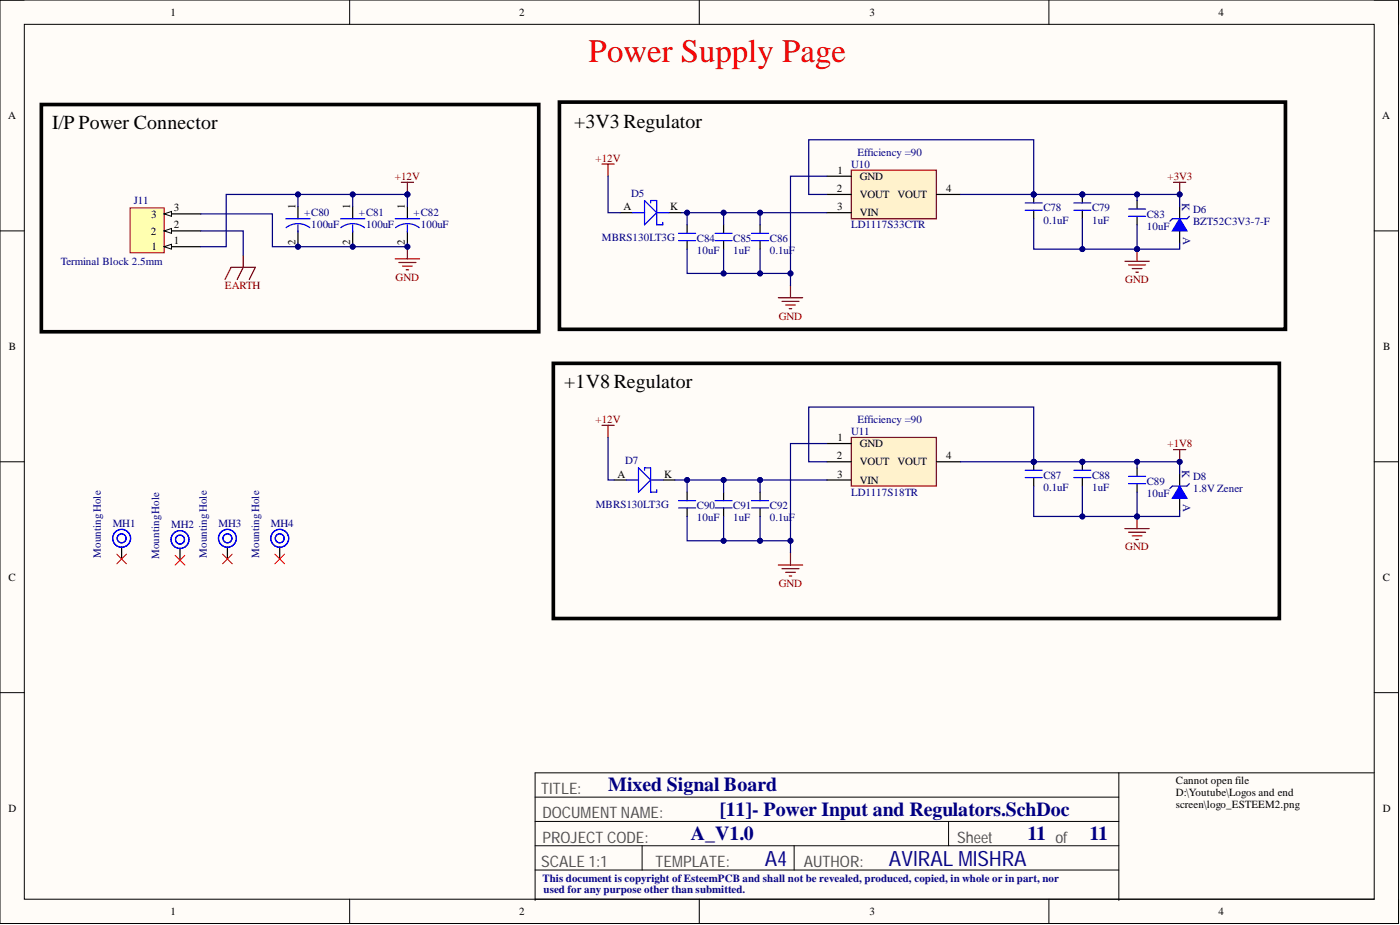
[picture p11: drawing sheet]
<svg xmlns="http://www.w3.org/2000/svg" width="292mm" height="193mm" viewBox="0 0 292 193" stroke-linecap="round" stroke-linejoin="round" font-family="sans-serif">
<path d="M0 0h291.8v192.7h-291.8z" fill-rule="evenodd" fill="#fffcf8"/>
<path d="M0 0h291.8v192.7h-291.8z" fill="none" stroke="#000" stroke-width=".21"/>
<path d="M5.1 5.1h281.6v182.5h-281.6z" fill-rule="evenodd" fill="#fffcf8"/>
<g fill="none" stroke="#000" stroke-width=".21">
<path d="M0 0h5.1M5.1 5.1h281.6v182.5h-281.6zM72.9 0v5.1M145.9 0v5.1M218.8 0v5.1M286.7 0h5.1v5.1M0 48.2h5.1M286.7 48.2h5.1M0 96.3h5.1M286.7 96.3h5.1M0 144.5h5.1M286.7 144.5h5.1"/>
<path d="M111.6 176.4h121.8M111.6 166.3h121.8M111.6 171.4h121.8M134 176.4v5.1M165.7 176.4v5.1M197.9 171.4v5M233.4 161.2v26.6M286.7 161.2h-175.1v26.6M72.9 187.6v5.1M111.6 187.6h175.1M111.6 181.5h121.8M145.9 187.6v5.1"/>
<path d="M218.8 187.6v5.1M291.8 187.6v5.1"/>
</g>
<path d="M27.1 43.4h7.2v9.3h-7.2z" fill-rule="evenodd" fill="#ffffb0"/>
<path d="M27.1 43.4h7.2v9.3h-7.2z" fill="none" stroke="#800000" stroke-width=".21"/>
<path d="M34.3 51.5h7.6" fill="none" stroke="#000" stroke-width=".25"/>
<path d="M34.3 51.5l1.5-.5v1z" fill="#f8fcff"/>
<path d="M34.3 51.5l1.5-.5v1z" fill="none" stroke="#000" stroke-width=".21"/>
<path d="M34.3 48.2h7.6" fill="none" stroke="#000" stroke-width=".25"/>
<path d="M34.3 48.2l1.5-.5v1z" fill="#f8fcff"/>
<path d="M34.3 48.2l1.5-.5v1z" fill="none" stroke="#000" stroke-width=".21"/>
<path d="M34.3 44.6h7.6" fill="none" stroke="#000" stroke-width=".25"/>
<path d="M34.3 44.6l1.5-.5v1z" fill="#f8fcff"/>
<path d="M34.3 44.6l1.5-.5v1z" fill="none" stroke="#000" stroke-width=".21"/>
<path d="M62.2 43.1v2.5M62.2 48.2v2.5M73.6 43.1v2.5M73.6 48.2v2.5M85 43.1v2.5M85 48.2v2.5" fill="none" stroke="#000" stroke-width=".25"/>
<path d="M59.6 45.6h5.1M59.7 47.5a4.1 4.1 0 0 1 4.9 0M62.2 46.9v1.5M71 45.6h5.1M71.1 47.5a4.1 4.1 0 0 1 5 0M73.6 46.9v1.5M82.5 45.6h5M82.5 47.5a4.1 4.1 0 0 1 5 0M85 46.9v1.5" fill="none" stroke="#00f" stroke-width=".25"/>
<path d="M83.7 38h2.6M85 38v2.6" fill="none" stroke="#800000" stroke-width=".25"/>
<circle cx="85" cy="40.6" r=".51" fill="#000080"/>
<circle cx="85" cy="40.6" r=".51" fill="none" stroke="#000080" stroke-width=".21"/>
<path d="M46.9 58.3l1.3-2.5h5.1l-1.3 2.5M50.7 53.2v2.6l-1.2 2.5M82.5 54h5M83.2 54.8h3.6M84 55.5h2M84.7 56.3h.6M85 51.5v2.5" fill="none" stroke="#800000" stroke-width=".25"/>
<circle cx="85" cy="51.5" r=".51" fill="#000080"/>
<circle cx="85" cy="51.5" r=".51" fill="none" stroke="#000080" stroke-width=".21"/>
<path d="M177.6 35.5h17.8v10.1h-17.8z" fill-rule="evenodd" fill="#fff2cc"/>
<path d="M125.6 34.2h2.5M126.9 34.2v2.6M177.6 35.5h17.8v10.1h-17.8zM164.9 59.6v2.5M162.4 62.1h5.1M163.2 62.9h3.5M163.9 63.6h2M164.7 64.4h.5" fill="none" stroke="#800000" stroke-width=".25"/>
<path d="M172.5 36.8h5.1M129.4 44.4h2.5M139.6 44.4h2.5M143.4 46.9v1.8M143.4 50.2v1.8M151 46.9v1.8M151 50.2v1.8M158.6 46.9v1.8M158.6 50.2v1.8M172.5 40.6h5.1M172.5 44.4h5.1M195.4 40.6h5.1" fill="none" stroke="#000" stroke-width=".25"/>
<path d="M131.9 44.4h2.6M134.5 41.8l2.5 2.6-2.5 2.5zM135.7 42.3v-.5h1.3v5.1h1.3v-.5M137 44.4h2.6M141.6 50.2h3.5M141.6 48.7h3.5M149.2 50.2h3.5M149.2 48.7h3.5M156.8 50.2h3.6M156.8 48.7h3.6" fill="none" stroke="#00f" stroke-width=".25"/>
<circle cx="215.7" cy="40.6" r=".51" fill="#000080"/>
<circle cx="215.7" cy="40.6" r=".51" fill="none" stroke="#000080" stroke-width=".21"/>
<path d="M215.7 40.6v1.7M215.7 43.9v1.7" fill="none" stroke="#000" stroke-width=".25"/>
<circle cx="215.7" cy="40.6" r=".51" fill="#000080"/>
<circle cx="215.7" cy="40.6" r=".51" fill="none" stroke="#000080" stroke-width=".21"/>
<path d="M213.9 43.9h3.6M213.9 42.3h3.6" fill="none" stroke="#00f" stroke-width=".25"/>
<circle cx="225.8" cy="40.6" r=".51" fill="#000080"/>
<circle cx="225.8" cy="40.6" r=".51" fill="none" stroke="#000080" stroke-width=".21"/>
<path d="M225.8 40.6v1.7M225.8 43.9v1.7" fill="none" stroke="#000" stroke-width=".25"/>
<circle cx="225.8" cy="40.6" r=".51" fill="#000080"/>
<circle cx="225.8" cy="40.6" r=".51" fill="none" stroke="#000080" stroke-width=".21"/>
<path d="M224 43.9h3.6M224 42.3h3.6M235.5 45.1h3.5M235.5 43.6h3.5" fill="none" stroke="#00f" stroke-width=".25"/>
<path d="M237.2 41.8v1.8M237.2 45.1v1.8" fill="none" stroke="#000" stroke-width=".25"/>
<path d="M234.7 54.5h5.1M235.5 55.3h3.5M236.2 56h2.1M237 56.8h.5M237.2 52v2.5" fill="none" stroke="#800000" stroke-width=".25"/>
<circle cx="237.2" cy="52" r=".51" fill="#000080"/>
<circle cx="237.2" cy="52" r=".51" fill="none" stroke="#000080" stroke-width=".21"/>
<path d="M246.1 43.1v2.5M246.1 48.2v2.5" fill="none" stroke="#000" stroke-width=".25"/>
<path d="M246.1 45.6l1.5 2.6h-3z" fill="#00f"/>
<path d="M244.6 45.6h3M246.1 45.6l1.5 2.6h-3z" fill="none" stroke="#00f" stroke-width=".25"/>
<path d="M244.6 45.6l-.5 .5M248.2 45.1l-.6 .5" fill="none" stroke="#0000b4" stroke-width=".25"/>
<path d="M244.9 38h2.5M246.1 38v2.6" fill="none" stroke="#800000" stroke-width=".25"/>
<circle cx="246.1" cy="40.6" r=".51" fill="#000080"/>
<circle cx="246.1" cy="40.6" r=".51" fill="none" stroke="#000080" stroke-width=".21"/>
<path d="M125.6 88.7h2.5M126.9 88.7v2.6M162.4 117.9h5.1M163.2 118.6h3.5M163.9 119.4h2M164.9 115.3v2.6M164.7 120.2h.5" fill="none" stroke="#800000" stroke-width=".25"/>
<path d="M128.1 100.1h2.6M138.3 100.1h2.5M143.4 102.7v1.7M143.4 106v1.7M151 102.7v1.7M151 106v1.7M158.6 102.7v1.7M158.6 106v1.7" fill="none" stroke="#000" stroke-width=".25"/>
<path d="M133.2 97.6l2.5 2.5-2.5 2.6zM134.5 98.1v-.5h1.2v5.1h1.3v-.5M130.7 100.1h2.5M135.7 100.1h2.6M141.6 106h3.5M141.6 104.4h3.5M149.2 106h3.5M149.2 104.4h3.5M156.8 106h3.6M156.8 104.4h3.6" fill="none" stroke="#00f" stroke-width=".25"/>
<circle cx="215.7" cy="96.3" r=".51" fill="#000080"/>
<circle cx="215.7" cy="96.3" r=".51" fill="none" stroke="#000080" stroke-width=".21"/>
<path d="M215.7 96.3v1.8M215.7 99.6v1.8" fill="none" stroke="#000" stroke-width=".25"/>
<circle cx="215.7" cy="96.3" r=".51" fill="#000080"/>
<circle cx="215.7" cy="96.3" r=".51" fill="none" stroke="#000080" stroke-width=".21"/>
<path d="M213.9 99.6h3.6M213.9 98.1h3.6" fill="none" stroke="#00f" stroke-width=".25"/>
<circle cx="225.8" cy="96.3" r=".51" fill="#000080"/>
<circle cx="225.8" cy="96.3" r=".51" fill="none" stroke="#000080" stroke-width=".21"/>
<path d="M225.8 96.3v1.8M225.8 99.6v1.8" fill="none" stroke="#000" stroke-width=".25"/>
<circle cx="225.8" cy="96.3" r=".51" fill="#000080"/>
<circle cx="225.8" cy="96.3" r=".51" fill="none" stroke="#000080" stroke-width=".21"/>
<path d="M224 99.6h3.6M224 98.1h3.6M235.5 99.4h3.5M235.5 100.9h3.5" fill="none" stroke="#00f" stroke-width=".25"/>
<path d="M237.2 97.6v1.8M237.2 100.9v1.8" fill="none" stroke="#000" stroke-width=".25"/>
<path d="M234.7 110.3h5.1M235.5 111h3.5M236.2 111.8h2.1M237 112.6h.5M237.2 107.7v2.6" fill="none" stroke="#800000" stroke-width=".25"/>
<circle cx="237.2" cy="107.7" r=".51" fill="#000080"/>
<circle cx="237.2" cy="107.7" r=".51" fill="none" stroke="#000080" stroke-width=".21"/>
<path d="M177.6 91.3h17.8v10.1h-17.8z" fill-rule="evenodd" fill="#fff2cc"/>
<path d="M177.6 91.3h17.8v10.1h-17.8zM244.9 93.8h2.5M246.1 93.8v2.5" fill="none" stroke="#800000" stroke-width=".25"/>
<path d="M172.5 92.5h5.1M172.5 96.3h5.1M195.4 96.3h5.1M172.5 100.1h5.1" fill="none" stroke="#000" stroke-width=".25"/>
<circle cx="246.1" cy="96.3" r=".51" fill="#000080"/>
<circle cx="246.1" cy="96.3" r=".51" fill="none" stroke="#000080" stroke-width=".21"/>
<path d="M8.6 21.8h103.8v47.4h-103.8zM116.7 21.3h151.5v47.4h-151.5zM115.4 75.8h151.5v53.2h-151.5z" fill="none" stroke="#000" stroke-width=".76"/>
<path d="M246.1 98.9v2.5M246.1 103.9v2.6" fill="none" stroke="#000" stroke-width=".25"/>
<path d="M246.1 101.4l1.5 2.5h-3z" fill="#00f"/>
<g fill="none" stroke="#00f" stroke-width=".25">
<path d="M244.6 101.4h3M246.1 101.4l1.5 2.5h-3z"/>
<circle cx="25.4" cy="112.3" r="1.87"/>
<circle cx="25.4" cy="112.3" r=".93"/>
<circle cx="37.6" cy="112.6" r="1.87"/>
<circle cx="37.6" cy="112.6" r=".93"/>
<circle cx="47.5" cy="112.3" r=".93"/>
<circle cx="47.5" cy="112.3" r="1.87"/>
<circle cx="58.4" cy="112.3" r="1.87"/>
<circle cx="58.4" cy="112.3" r=".93"/>
</g>
<path d="M244.6 101.4l-.5 .5M248.2 100.9l-.6 .5" fill="none" stroke="#0000b4" stroke-width=".25"/>
<path d="M25.4 114.1v2.5M37.6 114.3v2.6M47.4 114.1v2.5M58.4 114.1v2.5" fill="none" stroke="#000" stroke-width=".25"/>
<path d="M24.4 115.6l2 2M26.4 115.6l-2 2M36.5 115.9l2.1 2M38.6 115.9l-2.1 2M46.4 115.6l2.1 2M48.5 115.6l-2.1 2M57.3 115.6l2.1 2M59.4 115.6l-2.1 2" fill="none" stroke="#f00" stroke-width=".21"/>
<path d="M41.9 44.6h14.9v6.9h5.4" fill="none" stroke="#000080" stroke-width=".25"/>
<circle cx="62.2" cy="51.5" r=".51" fill="#000080"/>
<circle cx="62.2" cy="51.5" r=".51" fill="none" stroke="#000080" stroke-width=".21"/>
<path d="M41.9 48.2h8.8v5M62.2 50.7v.8h22.8v-.8" fill="none" stroke="#000080" stroke-width=".25"/>
<circle cx="85" cy="51.5" r=".51" fill="#000080"/>
<circle cx="85" cy="51.5" r=".51" fill="none" stroke="#000080" stroke-width=".21"/>
<circle cx="73.6" cy="51.5" r=".51" fill="#000080"/>
<circle cx="73.6" cy="51.5" r=".51" fill="none" stroke="#000080" stroke-width=".21"/>
<circle cx="62.2" cy="51.5" r=".51" fill="#000080"/>
<circle cx="62.2" cy="51.5" r=".51" fill="none" stroke="#000080" stroke-width=".21"/>
<path d="M126.9 36.8v7.6h2.5M126.9 91.3v8.8h1.2M140.8 100.1h2.6" fill="none" stroke="#000080" stroke-width=".25"/>
<circle cx="143.4" cy="100.1" r=".51" fill="#000080"/>
<circle cx="143.4" cy="100.1" r=".51" fill="none" stroke="#000080" stroke-width=".21"/>
<path d="M142.1 44.4h1.3" fill="none" stroke="#000080" stroke-width=".25"/>
<circle cx="143.4" cy="44.4" r=".51" fill="#000080"/>
<circle cx="143.4" cy="44.4" r=".51" fill="none" stroke="#000080" stroke-width=".21"/>
<path d="M143.4 107.7v5.1h15.2v-5.1" fill="none" stroke="#000080" stroke-width=".25"/>
<circle cx="158.6" cy="112.8" r=".51" fill="#000080"/>
<circle cx="158.6" cy="112.8" r=".51" fill="none" stroke="#000080" stroke-width=".21"/>
<circle cx="151" cy="112.8" r=".51" fill="#000080"/>
<circle cx="151" cy="112.8" r=".51" fill="none" stroke="#000080" stroke-width=".21"/>
<path d="M172.5 100.1h-29.1v2.6" fill="none" stroke="#000080" stroke-width=".25"/>
<circle cx="158.6" cy="100.1" r=".51" fill="#000080"/>
<circle cx="158.6" cy="100.1" r=".51" fill="none" stroke="#000080" stroke-width=".21"/>
<circle cx="151" cy="100.1" r=".51" fill="#000080"/>
<circle cx="151" cy="100.1" r=".51" fill="none" stroke="#000080" stroke-width=".21"/>
<circle cx="143.4" cy="100.1" r=".51" fill="#000080"/>
<circle cx="143.4" cy="100.1" r=".51" fill="none" stroke="#000080" stroke-width=".21"/>
<path d="M143.4 52v5h15.2v-5" fill="none" stroke="#000080" stroke-width=".25"/>
<circle cx="158.6" cy="57" r=".51" fill="#000080"/>
<circle cx="158.6" cy="57" r=".51" fill="none" stroke="#000080" stroke-width=".21"/>
<circle cx="151" cy="57" r=".51" fill="#000080"/>
<circle cx="151" cy="57" r=".51" fill="none" stroke="#000080" stroke-width=".21"/>
<path d="M172.5 44.4h-29.1v2.5" fill="none" stroke="#000080" stroke-width=".25"/>
<circle cx="158.6" cy="44.4" r=".51" fill="#000080"/>
<circle cx="158.6" cy="44.4" r=".51" fill="none" stroke="#000080" stroke-width=".21"/>
<circle cx="151" cy="44.4" r=".51" fill="#000080"/>
<circle cx="151" cy="44.4" r=".51" fill="none" stroke="#000080" stroke-width=".21"/>
<circle cx="143.4" cy="44.4" r=".51" fill="#000080"/>
<circle cx="143.4" cy="44.4" r=".51" fill="none" stroke="#000080" stroke-width=".21"/>
<path d="M158.6 112.8h6.3" fill="none" stroke="#000080" stroke-width=".25"/>
<circle cx="158.6" cy="112.8" r=".51" fill="#000080"/>
<circle cx="158.6" cy="112.8" r=".51" fill="none" stroke="#000080" stroke-width=".21"/>
<circle cx="164.9" cy="112.8" r=".51" fill="#000080"/>
<circle cx="164.9" cy="112.8" r=".51" fill="none" stroke="#000080" stroke-width=".21"/>
<path d="M158.6 57h6.3" fill="none" stroke="#000080" stroke-width=".25"/>
<circle cx="158.6" cy="57" r=".51" fill="#000080"/>
<circle cx="158.6" cy="57" r=".51" fill="none" stroke="#000080" stroke-width=".21"/>
<circle cx="164.9" cy="57" r=".51" fill="#000080"/>
<circle cx="164.9" cy="57" r=".51" fill="none" stroke="#000080" stroke-width=".21"/>
<path d="M172.5 92.5h-7.6v22.8" fill="none" stroke="#000080" stroke-width=".25"/>
<circle cx="164.9" cy="112.8" r=".51" fill="#000080"/>
<circle cx="164.9" cy="112.8" r=".51" fill="none" stroke="#000080" stroke-width=".21"/>
<path d="M172.5 36.8h-7.6v22.8" fill="none" stroke="#000080" stroke-width=".25"/>
<circle cx="164.9" cy="57" r=".51" fill="#000080"/>
<circle cx="164.9" cy="57" r=".51" fill="none" stroke="#000080" stroke-width=".21"/>
<path d="M172.5 96.3h-3.8v-11.4h47v11.4h-15.2" fill="none" stroke="#000080" stroke-width=".25"/>
<circle cx="215.7" cy="96.3" r=".51" fill="#000080"/>
<circle cx="215.7" cy="96.3" r=".51" fill="none" stroke="#000080" stroke-width=".21"/>
<path d="M172.5 40.6h-3.8v-11.4h47v11.4h-15.2" fill="none" stroke="#000080" stroke-width=".25"/>
<circle cx="215.7" cy="40.6" r=".51" fill="#000080"/>
<circle cx="215.7" cy="40.6" r=".51" fill="none" stroke="#000080" stroke-width=".21"/>
<path d="M215.7 101.4v6.3h21.5v-5" fill="none" stroke="#000080" stroke-width=".25"/>
<circle cx="237.2" cy="107.7" r=".51" fill="#000080"/>
<circle cx="237.2" cy="107.7" r=".51" fill="none" stroke="#000080" stroke-width=".21"/>
<circle cx="225.8" cy="107.7" r=".51" fill="#000080"/>
<circle cx="225.8" cy="107.7" r=".51" fill="none" stroke="#000080" stroke-width=".21"/>
<path d="M215.7 96.3h21.5v1.3" fill="none" stroke="#000080" stroke-width=".25"/>
<circle cx="215.7" cy="96.3" r=".51" fill="#000080"/>
<circle cx="215.7" cy="96.3" r=".51" fill="none" stroke="#000080" stroke-width=".21"/>
<circle cx="225.8" cy="96.3" r=".51" fill="#000080"/>
<circle cx="225.8" cy="96.3" r=".51" fill="none" stroke="#000080" stroke-width=".21"/>
<circle cx="237.2" cy="96.3" r=".51" fill="#000080"/>
<circle cx="237.2" cy="96.3" r=".51" fill="none" stroke="#000080" stroke-width=".21"/>
<path d="M215.7 45.6v6.4h21.5v-5.1" fill="none" stroke="#000080" stroke-width=".25"/>
<circle cx="237.2" cy="52" r=".51" fill="#000080"/>
<circle cx="237.2" cy="52" r=".51" fill="none" stroke="#000080" stroke-width=".21"/>
<circle cx="225.8" cy="52" r=".51" fill="#000080"/>
<circle cx="225.8" cy="52" r=".51" fill="none" stroke="#000080" stroke-width=".21"/>
<path d="M215.7 40.6h21.5v1.2" fill="none" stroke="#000080" stroke-width=".25"/>
<circle cx="215.7" cy="40.6" r=".51" fill="#000080"/>
<circle cx="215.7" cy="40.6" r=".51" fill="none" stroke="#000080" stroke-width=".21"/>
<circle cx="225.8" cy="40.6" r=".51" fill="#000080"/>
<circle cx="225.8" cy="40.6" r=".51" fill="none" stroke="#000080" stroke-width=".21"/>
<circle cx="237.2" cy="40.6" r=".51" fill="#000080"/>
<circle cx="237.2" cy="40.6" r=".51" fill="none" stroke="#000080" stroke-width=".21"/>
<path d="M246.1 106.5v1.2h-8.9" fill="none" stroke="#000080" stroke-width=".25"/>
<circle cx="237.2" cy="107.7" r=".51" fill="#000080"/>
<circle cx="237.2" cy="107.7" r=".51" fill="none" stroke="#000080" stroke-width=".21"/>
<path d="M237.2 96.3h8.9v2.6" fill="none" stroke="#000080" stroke-width=".25"/>
<circle cx="237.2" cy="96.3" r=".51" fill="#000080"/>
<circle cx="237.2" cy="96.3" r=".51" fill="none" stroke="#000080" stroke-width=".21"/>
<circle cx="246.1" cy="96.3" r=".51" fill="#000080"/>
<circle cx="246.1" cy="96.3" r=".51" fill="none" stroke="#000080" stroke-width=".21"/>
<path d="M246.1 50.7v1.3h-8.9" fill="none" stroke="#000080" stroke-width=".25"/>
<circle cx="237.2" cy="52" r=".51" fill="#000080"/>
<circle cx="237.2" cy="52" r=".51" fill="none" stroke="#000080" stroke-width=".21"/>
<path d="M237.2 40.6h8.9v2.5" fill="none" stroke="#000080" stroke-width=".25"/>
<circle cx="237.2" cy="40.6" r=".51" fill="#000080"/>
<circle cx="237.2" cy="40.6" r=".51" fill="none" stroke="#000080" stroke-width=".21"/>
<circle cx="246.1" cy="40.6" r=".51" fill="#000080"/>
<circle cx="246.1" cy="40.6" r=".51" fill="none" stroke="#000080" stroke-width=".21"/>
<path d="M62.2 40.6v2.5" fill="none" stroke="#000080" stroke-width=".25"/>
<circle cx="62.2" cy="40.6" r=".51" fill="#000080"/>
<circle cx="62.2" cy="40.6" r=".51" fill="none" stroke="#000080" stroke-width=".21"/>
<path d="M73.6 50.7v.8" fill="none" stroke="#000080" stroke-width=".25"/>
<circle cx="73.6" cy="51.5" r=".51" fill="#000080"/>
<circle cx="73.6" cy="51.5" r=".51" fill="none" stroke="#000080" stroke-width=".21"/>
<path d="M73.6 40.6v2.5" fill="none" stroke="#000080" stroke-width=".25"/>
<circle cx="73.6" cy="40.6" r=".51" fill="#000080"/>
<circle cx="73.6" cy="40.6" r=".51" fill="none" stroke="#000080" stroke-width=".21"/>
<path d="M85 40.6v2.5" fill="none" stroke="#000080" stroke-width=".25"/>
<circle cx="85" cy="40.6" r=".51" fill="#000080"/>
<circle cx="85" cy="40.6" r=".51" fill="none" stroke="#000080" stroke-width=".21"/>
<path d="M151 107.7v5.1" fill="none" stroke="#000080" stroke-width=".25"/>
<circle cx="151" cy="112.8" r=".51" fill="#000080"/>
<circle cx="151" cy="112.8" r=".51" fill="none" stroke="#000080" stroke-width=".21"/>
<path d="M151 100.1v2.6" fill="none" stroke="#000080" stroke-width=".25"/>
<circle cx="151" cy="100.1" r=".51" fill="#000080"/>
<circle cx="151" cy="100.1" r=".51" fill="none" stroke="#000080" stroke-width=".21"/>
<path d="M151 52v5" fill="none" stroke="#000080" stroke-width=".25"/>
<circle cx="151" cy="57" r=".51" fill="#000080"/>
<circle cx="151" cy="57" r=".51" fill="none" stroke="#000080" stroke-width=".21"/>
<path d="M151 44.4v2.5" fill="none" stroke="#000080" stroke-width=".25"/>
<circle cx="151" cy="44.4" r=".51" fill="#000080"/>
<circle cx="151" cy="44.4" r=".51" fill="none" stroke="#000080" stroke-width=".21"/>
<path d="M158.6 100.1v2.6" fill="none" stroke="#000080" stroke-width=".25"/>
<circle cx="158.6" cy="100.1" r=".51" fill="#000080"/>
<circle cx="158.6" cy="100.1" r=".51" fill="none" stroke="#000080" stroke-width=".21"/>
<path d="M158.6 44.4v2.5" fill="none" stroke="#000080" stroke-width=".25"/>
<circle cx="158.6" cy="44.4" r=".51" fill="#000080"/>
<circle cx="158.6" cy="44.4" r=".51" fill="none" stroke="#000080" stroke-width=".21"/>
<path d="M225.8 101.4v6.3" fill="none" stroke="#000080" stroke-width=".25"/>
<circle cx="225.8" cy="107.7" r=".51" fill="#000080"/>
<circle cx="225.8" cy="107.7" r=".51" fill="none" stroke="#000080" stroke-width=".21"/>
<path d="M225.8 45.6v6.4" fill="none" stroke="#000080" stroke-width=".25"/>
<circle cx="225.8" cy="52" r=".51" fill="#000080"/>
<circle cx="225.8" cy="52" r=".51" fill="none" stroke="#000080" stroke-width=".21"/>
<path d="M85 40.6h-37.8v10.9h-5.3" fill="none" stroke="#000080" stroke-width=".25"/>
<circle cx="62.2" cy="40.6" r=".51" fill="#000080"/>
<circle cx="62.2" cy="40.6" r=".51" fill="none" stroke="#000080" stroke-width=".21"/>
<circle cx="73.6" cy="40.6" r=".51" fill="#000080"/>
<circle cx="73.6" cy="40.6" r=".51" fill="none" stroke="#000080" stroke-width=".21"/>
<circle cx="85" cy="40.6" r=".51" fill="#000080"/>
<circle cx="85" cy="40.6" r=".51" fill="none" stroke="#000080" stroke-width=".21"/>
<text font-size="6.8" fill="#f00" x="122.8" y="12.9">Power Supply Page</text>
<g font-size="4.4" fill="#0c0087">
<text x="159.6" y="180.6">A4</text>
<text x="185.5" y="180.6">AVIRAL MISHRA</text>
</g>
<g font-size="4.1">
<text x="10.9" y="27">I/P Power Connector</text>
<text x="119.8" y="26.7">+3V3 Regulator</text>
<text x="117.7" y="81">+1V8 Regulator</text>
</g>
<g font-size="4.1" fill="#000080">
<text x="126.9" y="165.1">Mixed Signal Board</text>
<text x="150.2" y="170.2">[11]- Power Input and Regulators.SchDoc</text>
<text x="144.1" y="175.3">A_V1.0</text>
<text x="214.4" y="175.3">11</text>
<text x="227.3" y="175.3">11</text>
</g>
<g font-size="3.3" fill="#505050">
<text x="112.9" y="165.6">TITLE:</text>
<text x="113.2" y="170.7">DOCUMENT NAME:</text>
<text x="113.2" y="175.8">PROJECT CODE:</text>
<text x="199.7" y="175.8">Sheet</text>
<text x="220.2" y="175.8">of</text>
<text x="112.9" y="180.8">SCALE 1:1</text>
<text x="136.8" y="180.8">TEMPLATE:</text>
<text x="167.7" y="180.8">AUTHOR:</text>
</g>
<g font-size="2.3">
<text x="35.6" y="3.3">1</text>
<text x="108.3" y="3.3">2</text>
<text x="181.4" y="3.3">3</text>
<text x="254.2" y="3.3">4</text>
<text x="1.7" y="24.8">A</text>
<text x="288.4" y="24.8">A</text>
<text x="174.6" y="40.1">2</text>
<text x="174.7" y="36.3">1</text>
<text x="179.4" y="37.5">GND</text>
<text x="179.4" y="41.3">VOUT</text>
<text x="187.3" y="41.3">VOUT</text>
<text x="197.4" y="40.1">4</text>
<text x="31.5" y="45.4">3</text>
<text x="36.3" y="47.7">2</text>
<text x="36.3" y="44.1">3</text>
<text x="61.7" y="43.6" transform="rotate(-90 61.7 43.6)">1</text>
<text x="73.1" y="43.6" transform="rotate(-90 73.1 43.6)">1</text>
<text x="84.5" y="43.6" transform="rotate(-90 84.5 43.6)">1</text>
<text x="130.1" y="43.9">A</text>
<text x="139.8" y="43.9">K</text>
<text x="174.7" y="43.9">3</text>
<text x="179.4" y="45.1">VIN</text>
<text x="31.5" y="48.9">2</text>
<text x="31.6" y="52.2">1</text>
<text x="36.3" y="51">1</text>
<text x="61.7" y="51.2" transform="rotate(-90 61.7 51.2)">2</text>
<text x="73.1" y="51.2" transform="rotate(-90 73.1 51.2)">2</text>
<text x="84.5" y="51.2" transform="rotate(-90 84.5 51.2)">2</text>
<text x="1.9" y="73">B</text>
<text x="288.6" y="73">B</text>
<text x="174.6" y="95.8">2</text>
<text x="174.7" y="92">1</text>
<text x="179.4" y="93.3">GND</text>
<text x="197.4" y="95.8">4</text>
<text x="128.8" y="99.6">A</text>
<text x="138.5" y="99.6">K</text>
<text x="174.7" y="99.6">3</text>
<text x="179.4" y="97.1">VOUT</text>
<text x="179.4" y="100.9">VIN</text>
<text x="187.3" y="97.1">VOUT</text>
<text x="1.8" y="121.2">C</text>
<text x="288.5" y="121.2">C</text>
<text x="245.4" y="163.5">Cannot open file</text>
<text x="245.4" y="166">D:\Youtube\Logos and end</text>
<text x="1.8" y="169.3">D</text>
<text x="245.4" y="168.6">screen\logo_ESTEEM2.png</text>
<text x="288.5" y="169.3">D</text>
<text x="35.6" y="190.9">1</text>
<text x="108.3" y="190.9">2</text>
<text x="181.4" y="190.9">3</text>
<text x="254.2" y="190.9">4</text>
</g>
<g font-size="2.3" fill="#800000">
<text x="124.2" y="33.7">+12V</text>
<text x="82.4" y="37.5">+12V</text>
<text x="243.6" y="37.5">+3V3</text>
<text x="82.5" y="58.6">GND</text>
<text x="234.8" y="59.1">GND</text>
<text x="46.9" y="60.3">EARTH</text>
<text x="162.5" y="66.7">GND</text>
<text x="124.2" y="88.2">+12V</text>
<text x="243.6" y="93.3">+1V8</text>
<text x="234.8" y="114.8">GND</text>
<text x="162.5" y="122.4">GND</text>
</g>
<g font-size="2.3" fill="#000080">
<text x="177.6" y="35">U10</text>
<text x="178.9" y="32.5">Efficiency =90</text>
<text x="131.7" y="41.1">D5</text>
<text x="27.9" y="42.6">J11</text>
<text x="63.4" y="45.1">+C80</text>
<text x="65" y="47.7">100uF</text>
<text x="74.9" y="45.1">+C81</text>
<text x="76.4" y="47.7">100uF</text>
<text x="86.3" y="45.1">+C82</text>
<text x="87.8" y="47.7">100uF</text>
<text x="177.6" y="47.7">LD1117S33CTR</text>
<text x="217.7" y="44.1">C78</text>
<text x="217.7" y="46.6">0.1uF</text>
<text x="227.9" y="44.1">C79</text>
<text x="227.9" y="46.6">1uF</text>
<text x="239.3" y="45.4">C83</text>
<text x="239.3" y="47.9">10uF</text>
<text x="246.6" y="42.3" transform="rotate(90 246.6 42.3)">K</text>
<text x="248.9" y="44.4">D6</text>
<text x="248.9" y="46.9">BZT52C3V3-7-F</text>
<text x="125.6" y="50.2">MBRS130LT3G</text>
<text x="145.4" y="50.5">C84</text>
<text x="145.4" y="53">10uF</text>
<text x="153" y="50.5">C85</text>
<text x="153" y="53">1uF</text>
<text x="160.6" y="50.5">C86</text>
<text x="160.6" y="53">0.1uF</text>
<text x="246.9" y="49.4" transform="rotate(90 246.9 49.4)">A</text>
<text x="12.7" y="55.3">Terminal Block 2.5mm</text>
<text x="178.9" y="88.2">Efficiency =90</text>
<text x="177.6" y="90.8">U11</text>
<text x="130.4" y="96.8">D7</text>
<text x="217.7" y="99.9">C87</text>
<text x="227.9" y="99.9">C88</text>
<text x="239.3" y="101.1">C89</text>
<text x="246.6" y="98.1" transform="rotate(90 246.6 98.1)">K</text>
<text x="248.9" y="100.1">D8</text>
<text x="124.3" y="106">MBRS130LT3G</text>
<text x="145.4" y="106.2">C90</text>
<text x="153" y="106.2">C91</text>
<text x="160.6" y="106.2">C92</text>
<text x="177.6" y="103.4">LD1117S18TR</text>
<text x="217.7" y="102.4">0.1uF</text>
<text x="227.9" y="102.4">1uF</text>
<text x="239.3" y="103.7">10uF</text>
<text x="246.9" y="105.2" transform="rotate(90 246.9 105.2)">A</text>
<text x="248.9" y="102.7">1.8V Zener</text>
<text x="23.5" y="109.9">MH1</text>
<text x="35.7" y="110.2">MH2</text>
<text x="45.6" y="109.9">MH3</text>
<text x="56.5" y="109.9">MH4</text>
<text x="145.4" y="108.8">10uF</text>
<text x="153" y="108.8">1uF</text>
<text x="160.6" y="108.8">0.1uF</text>
<text x="21.1" y="116.4" transform="rotate(-90 21.1 116.4)">MountingHole</text>
<text x="33.2" y="116.6" transform="rotate(-90 33.2 116.6)">MountingHole</text>
<text x="43.1" y="116.4" transform="rotate(-90 43.1 116.4)">MountingHole</text>
<text x="54" y="116.4" transform="rotate(-90 54 116.4)">MountingHole</text>
</g>
<g font-size="2.3" fill="#0c0087">
<text x="113.2" y="184">This document is copyright ofEsteemPCB and shall not be revealed, produced, copied, in whole or in part, nor</text>
<text x="113.4" y="186.3">used for any purpose other than submitted.</text>
</g>
</svg>
